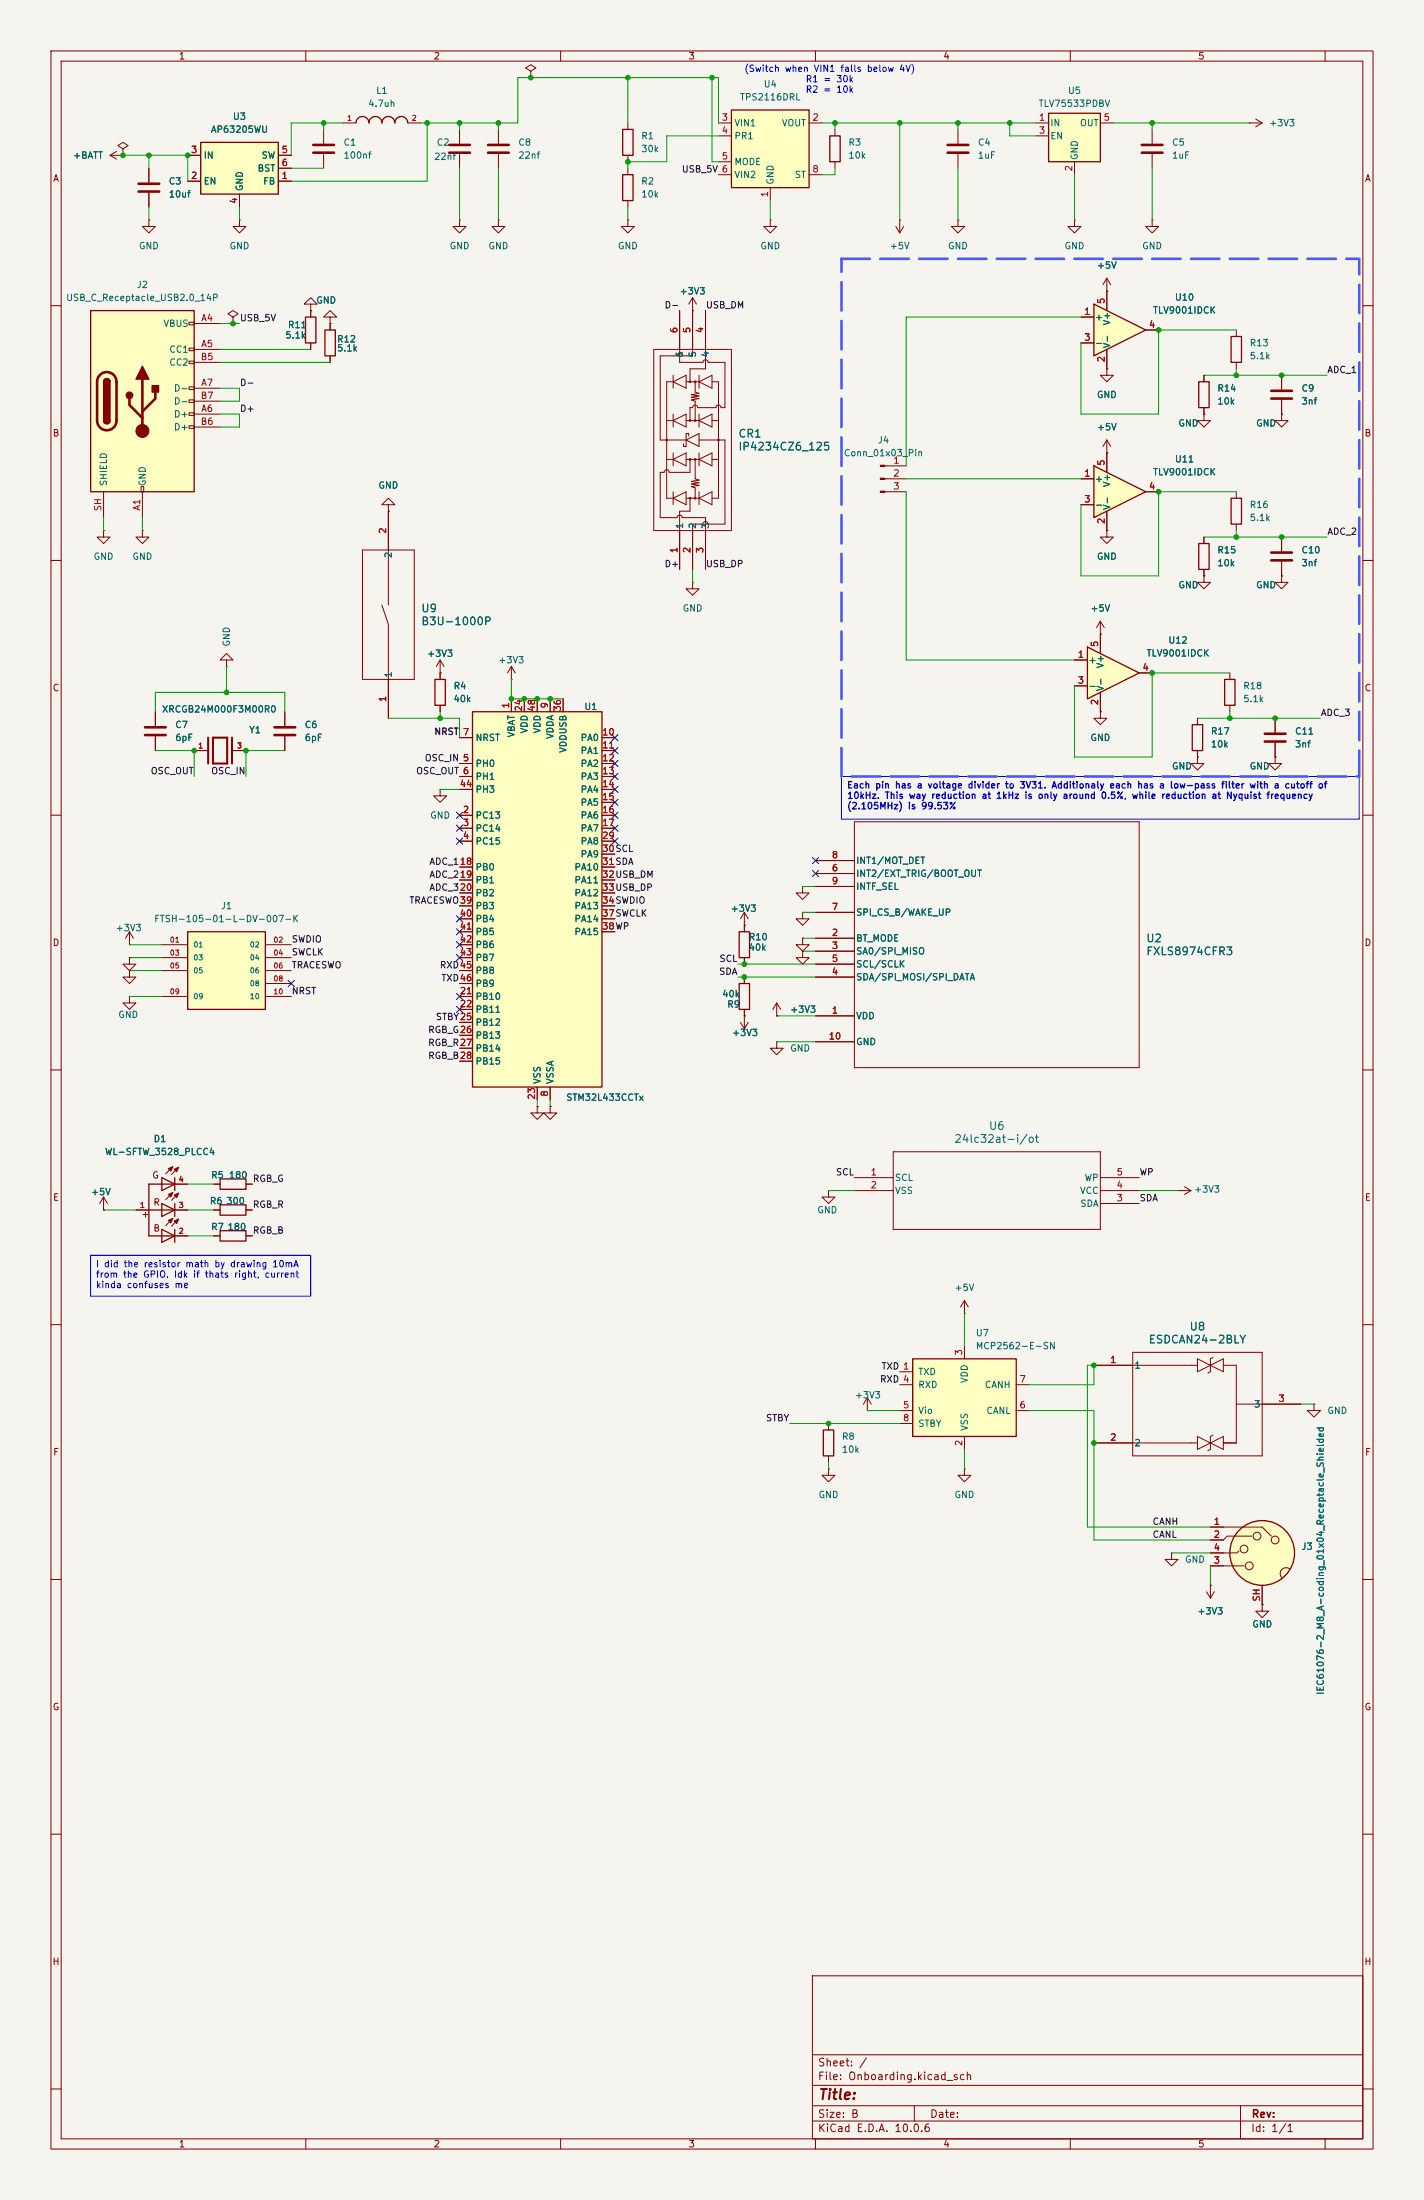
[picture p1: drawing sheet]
<svg xmlns="http://www.w3.org/2000/svg" width="279mm" height="432mm" viewBox="0 0 279 432" stroke-linecap="round" stroke-linejoin="round" font-family="sans-serif">
<path d="M0 0h279.4v431.8h-279.4z" fill="#f5f4ef" stroke="#f5f4ef" stroke-width=".2"/>
<g fill="none" stroke="#840000" stroke-width=".2">
<path d="M10 10h259.4v411.8h-259.4zM12 12h255.4v407.8h-255.4zM60 10v2M104.1 14l1.1-.7-1.1-.6-1 .6 1 .7v1.2M104.1 15.2h.1M110 10v2M160 10v2M210 10v2M260 10v2M188 25.4v2.8M188 30.2v2.8M175.8 44.5l.7 1.2"/>
<path d="M176.5 43.2h.1M176.5 43.2v2.5M177.3 44.5l-.8 1.2M188 43.2v1.3h1.2l-1.2 1.2-1.3-1.2h1.3M188 43.2h.1M10 60h2M267.4 60h2M242.6 96.5v1.3M10 110h2M236.2 113v1.3h1.3l-1.3 1.3-1.3-1.3h1.3M236.2 113h.1M236.2 105.4v1.3"/>
<path d="M236.2 111.8v1.2M242.6 102.9v1.2M267.4 110h2M215.9 139.7v1.3h1.3l-1.3 1.2-1.3-1.2h1.3M215.9 139.7h.1M38.1 147.3h2.5M45.7 147.3h2.6M10 160h2M267.4 160h2M10 210h2M267.4 210h2M10 260h2"/>
<path d="M267.4 260h2M10 310h2M267.4 310h2M10 360h2M267.4 360h2M159.4 387.8h108v32h-108zM10 410h2M60 419.8v2M110 419.8v2M159.4 416.3h108M159.4 413.3h108M159.4 409.3h108"/>
<path d="M159.4 403.3h108M160 419.8v2M179.4 413.3v3M210 419.8v2M243.4 413.3v6.5M260 419.8v2M267.4 410h2"/>
</g>
<path d="M40.8 144.8v5.1M41.8 144.8h2.8v5.1h-2.8zM45.5 144.8v5.1" fill="none" stroke="#840000" stroke-width=".41"/>
<path d="M241.6 97.8h2v5.1h-2zM235.2 106.7h2v5.1h-2z" fill="none" stroke="#840000" stroke-width=".25"/>
<path d="M185.9 28.4h4.1M185.9 30h4.1" fill="none" stroke="#840000" stroke-width=".51"/>
<path d="M36.8 182.9h15.3v15.2h-15.3z" fill="#ffffc2"/>
<path d="M162.8 26.7h2v5.1h-2zM36.8 182.9h15.3v15.2h-15.3zM29.2 237.5h5.1M31.7 231.1l2.6 1.3-2.6 1.3zM31.7 236.2l2.6 1.3-2.6 1.3zM34.3 232.4h-5.1v10.2h5.1M34.3 231.1v2.6M34.3 236.2v2.6M31.7 241.3l2.6 1.3-2.6 1.2zM34.3 241.3v2.5" fill="none" stroke="#840000" stroke-width=".25"/>
<g fill="none" stroke="#840000" stroke-width=".2">
<path d="M90.2 25.4v2.8M90.2 30.2v2.8M97.8 25.4v2.8M97.8 30.2v2.8M163.8 25.4v1.3M163.8 31.8v1.2M90.2 43.2v1.3h1.2l-1.2 1.2-1.3-1.2h1.3M90.2 43.2h.1M97.8 43.2v1.3h1.3l-1.3 1.2-1.3-1.2h1.3M97.8 43.2h.1M151.1 43.2v1.3h1.3l-1.3 1.2-1.2-1.2h1.2M151.1 43.2h.1"/>
<path d="M25.4 185.4h.1M25.4 190.5v1.3h1.3l-1.3 1.2-1.3-1.2h1.3M25.4 190.5h.1M25.4 195.6v1.3h1.3l-1.3 1.2-1.3-1.2h1.3M25.4 195.6h.1M25.4 188v1.2h1.3l-1.3 1.3-1.3-1.3h1.3M25.4 188h.1M25.4 182.9l-.8 1.3M25.4 182.9l.8 1.3M25.4 182.9v2.5M31.7 185.4h5.1M31.7 188h5.1"/>
<path d="M31.7 190.5h5.1M31.7 195.6h5.1M52.1 185.4h5M52.1 188h5M52.1 190.5h5M52.1 193h5M52.1 195.6h5M20.3 237.5h.1M20.3 235l-.7 1.2M20.3 235l.8 1.2M20.3 235v2.5M26.7 237.5h2.5"/>
<path d="M33.9 229l-1.4 1.4M33.9 234.1l-1.4 1.4M33.9 239.1l-1.4 1.4M34.3 237.5h2.5M34.3 232.4h2.5M35.1 229.1l-1.4 1.4M35.1 234.2l-1.4 1.4M35.1 239.3l-1.4 1.4M34.3 242.6h2.5"/>
</g>
<path d="M88.1 28.4h4.1M88.1 30h4.1M95.8 28.4h4M95.8 30h4" fill="none" stroke="#840000" stroke-width=".51"/>
<g fill="#840000" stroke="#840000" stroke-width=".2">
<path d="M33 229.4l.9-.4-.4 .9z"/>
<path d="M33 234.4l.9-.3-.4 .9z"/>
<path d="M33 239.5l.9-.4-.4 .9z"/>
<path d="M34.2 229.5l.9-.4-.4 .9z"/>
<path d="M34.2 234.6l.9-.4-.4 .9z"/>
<path d="M34.2 239.6l.9-.3-.4 .9z"/>
</g>
<path d="M205.7 22.2h10.2v9.6h-10.2z" fill="#ffffc2"/>
<path d="M122.2 25.4h2v5.1h-2zM205.7 22.2h10.2v9.6h-10.2zM43.2 236.5h5.1v2h-5.1zM43.2 231.4h5.1v2h-5.1zM43.2 241.6h5.1v2h-5.1z" fill="none" stroke="#840000" stroke-width=".25"/>
<g fill="none" stroke="#840000" stroke-width=".2">
<path d="M123.2 24.1v1.3M123.2 30.5v1.3M203.2 24.1h2.5M203.2 26.7h2.5M210.8 31.8v2.5M215.9 24.1h2.5M226.1 25.4v2.8M226.1 30.2v2.8M245.1 24.1h.1M245.1 24.1h2.5M246.4 23.4l1.2 .7M247.6 24.1l-1.2 .8"/>
<path d="M210.8 43.2v1.3h1.3l-1.3 1.2-1.3-1.2h1.3M210.8 43.2h.1M226.1 43.2v1.3h1.2l-1.2 1.2-1.3-1.2h1.3M226.1 43.2h.1M41.9 237.5h1.3M41.9 232.4h1.3M48.3 237.5h1.2M48.3 232.4h1.2M41.9 242.6h1.3M48.3 242.6h1.2"/>
</g>
<path d="M224 28.4h4.1M224 30h4.1" fill="none" stroke="#840000" stroke-width=".51"/>
<path d="M143.5 21.6h15.2v15.2h-15.2z" fill="#ffffc2"/>
<path d="M143.5 21.6h15.2v15.2h-15.2z" fill="none" stroke="#840000" stroke-width=".25"/>
<path d="M141 24.1h2.5M141 26.7h2.5M141 31.8h2.5M141 34.3h2.5M151.1 36.8v2.6M158.7 24.1h2.6M158.7 34.3h2.6" fill="none" stroke="#840000" stroke-width=".2"/>
<path d="M92.7 139.7h25.4v73.7h-25.4z" fill="#ffffc2"/>
<g fill="none" stroke="#840000" stroke-width=".25">
<path d="M122.2 34.3h2v5.1h-2zM235.2 74.9h2v5.1h-2zM241.6 66h2v5.1h-2zM85.3 133.4h2.1v5h-2.1zM92.7 139.7h25.4v73.7h-25.4zM233.9 142.2h2.1v5.1h-2.1zM145 182.9h2.1v5.1h-2.1zM145 193h2.1v5.1h-2.1z"/>
<circle cx="135.4" cy="74.9" r=".13"/>
<circle cx="136.4" cy="74.9" r=".13"/>
<circle cx="130.8" cy="86.4" r=".13"/>
<circle cx="135.4" cy="90.2" r=".13"/>
<circle cx="135.4" cy="97.8" r=".13"/>
<circle cx="135.4" cy="82.6" r=".13"/>
<circle cx="136.4" cy="97.8" r=".13"/>
<circle cx="136.4" cy="90.2" r=".13"/>
<circle cx="136.4" cy="82.6" r=".13"/>
<circle cx="141" cy="86.4" r=".13"/>
</g>
<g fill="none" stroke="#840000" stroke-width=".2">
<path d="M123.2 33v1.3M123.2 39.4v1.2M123.2 43.2v1.3h1.3l-1.3 1.2-1.3-1.2h1.3M123.2 43.2h.1M135.9 58.4v11.5h-2l-.2-.4-.4-.2-.3 .2-.2 .4h-3.3v16.5h5.1M135.9 58.4l-.8 1.3M135.9 58.4l.8 1.3M128.3 68.6h15.2v35.5h-15.2zM132.1 73.7v2.5M132.1 74.9l2.5-1.2v2.5zM132.1 74.9h-1.3v22.9h1.3M133.3 61v10.1h4.6l.2-.3 .3-.2 .4 .2 .1 .3h3.3v8.9h-.7l-.2-.3-.3-.2-.4 .2-.1 .3h-3.6l-.2-.4-.5-.1-.3 .5h-.5v2.6"/>
<path d="M134.6 74.9h2.6M135.9 61h.1M136.4 74.9v2.1l.8 .2-1.6 .3 1.6 .2-1.6 .3 1.6 .2-1.6 .3 .8 .2v3.9M137.2 73.7v2.5M137.2 74.9l2.5-1.2v2.5zM138.4 61v11.4h-3v2.5M139.7 74.9h1.3v22.9h-1.3M236.2 73.7v1.2M242.6 64.8v1.2M242.6 71.1v1.3M76.2 99.1h1.3l-1.3-1.3-1.3 1.3h1.3v1.2M130.8 90.2h1.3"/>
<path d="M130.8 82.6h1.3M132.1 81.3v2.5M132.1 88.9v2.5M132.1 96.5v2.6M132.1 82.6l2.5-1.3v2.5zM132.1 90.2l2.5-1.3v2.5zM132.1 97.8l2.5-1.3v2.6zM134.6 86.4l2.6-1.3v2.5zM134.6 97.8h2.6M134.6 90.2h2.6M134.6 82.6h2.6M135.1 85.6v-.5h-.5v2.5h-.5v-.5"/>
<path d="M135.4 90.2v2.5h-4.1l-.1-.3-.4-.2-.4 .2-.1 .3h-.8v8.9h3.3l.2-.4 .3-.1 .4 .1 .2 .4h4.5v10.2M135.4 97.8v2.5h-2.1v11.5M136.4 90.2v3.8l.8 .2-1.6 .3 1.6 .2-1.6 .3 1.6 .3-1.6 .2 .8 .3v2M137.2 86.4h5v16.5h-3.3l-.1-.4-.4-.1-.3 .1-.2 .4h-2v8.9M137.2 81.3v2.5M137.2 88.9v2.5M137.2 96.5v2.6M137.2 82.6l2.5-1.3v2.5zM137.2 90.2l2.5-1.3v2.5zM137.2 97.8l2.5-1.3v2.6zM139.7 90.2h1.3M139.7 82.6h1.3"/>
<path d="M236.2 81.3v1.3h1.3l-1.3 1.2-1.3-1.2h1.3M236.2 81.3h.1M236.2 80v1.3M71.1 108h10.2v25.4h-10.2zM74.9 118.7l1.3 3.9v18.4M76.2 100.3h.1M76.2 100.3v18.4M135.9 114.3v1.3h1.3l-1.3 1.2-1.3-1.2h1.3M135.9 114.3h.1M30.5 139.7v2.8M44.4 129.5h1.3l-1.3-1.2-1.2 1.2h1.2v1.3M44.4 130.8h.1"/>
<path d="M55.9 139.7v2.8M86.4 132.1h.1M86.4 129.5l-.8 1.3M86.4 129.5l.7 1.3M86.4 129.5v3.9M86.4 138.4v1.3M100.3 133.4h.1M100.3 130.8v2.6M100.3 137.2v2.5M100.3 130.8l-.7 1.3M100.3 130.8l.8 1.3M102.9 137.2v2.5"/>
<path d="M105.4 137.2v2.5M107.9 137.2v2.5M110.5 137.2v2.5M30.5 144.5v2.8M55.9 144.5v2.8M86.4 154.9v1.3h1.2l-1.2 1.3-1.3-1.3h1.3M86.4 154.9h.1M90.2 149.9h2.5M90.2 152.4h2.5M90.2 144.8h2.5M90.2 154.9h2.5M118.1 149.9h2.5"/>
<path d="M118.1 152.4h2.5M118.1 144.8h2.5M118.1 147.3h2.5M118.1 154.9h2.5M118.1 157.5h2.5M234.9 141v1.2M234.9 147.3v1.3M250.2 141v2.8M250.2 145.8v2.8M90.2 160h2.5M90.2 162.6h2.5M90.2 165.1h2.5"/>
<path d="M90.2 170.2h2.5M90.2 172.7h2.5M90.2 175.3h2.5M90.2 177.8h2.5M118.1 160h2.5M118.1 162.6h2.5M118.1 165.1h2.5M118.1 170.2h2.5M118.1 172.7h2.5M118.1 175.3h2.5M118.1 167.6h2.5M118.1 177.8h2.5"/>
<path d="M146 179.1l-.7 1.2M146 179.1l.8 1.2M146 179.1v3.8M157.5 179.1v1.2h1.2l-1.2 1.3-1.3-1.3h1.3M157.5 179.1h.1M157.5 174v1.3h1.2l-1.2 1.2-1.3-1.2h1.3M157.5 174h.1M160 171.5h7.6M160 179.1h7.6M160 168.9h7.6M160 174h7.6M167.6 161.3h55.9v48.3h-55.9z"/>
<path d="M90.2 195.6h2.5M90.2 198.1h2.5M90.2 180.3h2.5M90.2 182.9h2.5M90.2 185.4h2.5M90.2 188h2.5M90.2 190.5h2.5M90.2 193h2.5M118.1 180.3h2.5M118.1 182.9h2.5M146 181.6h.1M146 199.4h.1"/>
<path d="M146 188v1.2M146 191.8v1.2M146 198.1v3.8M152.4 199.4h.1M152.4 196.9l-.8 1.2M152.4 196.9l.8 1.2M152.4 196.9v2.5M157.5 184.2v1.2h1.2l-1.2 1.3-1.3-1.3h1.3M157.5 184.2h.1M157.5 186.7v1.3h1.2l-1.2 1.2-1.3-1.2h1.3M157.5 186.7h.1M160 199.4h7.6"/>
<path d="M160 184.2h7.6M160 186.7h7.6M160 191.8h7.6M160 189.2h7.6M90.2 200.7h2.5M90.2 203.2h2.5M90.2 205.7h2.5M90.2 208.3h2.5M105.4 217.2v1.2h1.3l-1.3 1.3-1.3-1.3h1.3M105.4 217.2h.1M105.4 213.4v2.5M107.9 217.2v1.2h1.3l-1.3 1.3-1.2-1.3h1.2"/>
<path d="M107.9 217.2h.1M107.9 213.4v2.5M145.3 200.7l.7 1.2M146.8 200.7l-.8 1.2M152.4 204.5v1.2h1.3l-1.3 1.3-1.3-1.3h1.3M152.4 204.5h.1M160 204.5h7.6M189.2 288.3v1.3h1.3l-1.3 1.2-1.2-1.2h1.2M189.2 288.3h.1"/>
</g>
<path d="M28.4 142.7h4.1M28.4 144.3h4.1M53.8 142.7h4.1M53.8 144.3h4.1M248.2 144h4M248.2 145.5h4" fill="none" stroke="#840000" stroke-width=".51"/>
<path d="M179.1 266.7h20.3v15.2h-20.3z" fill="#ffffc2"/>
<path d="M179.1 266.7h20.3v15.2h-20.3z" fill="none" stroke="#840000" stroke-width=".25"/>
<g fill="none" stroke="#840000" stroke-width=".2">
<path d="M251.5 81.3v1.3h1.2l-1.2 1.2-1.3-1.2h1.3M251.5 81.3h.1M20.3 104.1v1.3h1.3l-1.3 1.3-1.3-1.3h1.3M20.3 104.1h.1M27.9 104.1v1.3h1.3l-1.3 1.3-1.2-1.3h1.2M27.9 104.1h.1M176.5 269.2h2.6M176.5 271.8h2.6M176.5 276.9h2.6M176.5 279.4h2.6M189.2 264.2v2.5M199.4 271.8h2.5"/>
<path d="M199.4 276.9h2.5M189.2 281.9v2.6"/>
</g>
<path d="M17.8 61h20.3v35.5h-20.3z" fill="#ffffc2"/>
<g fill="none" stroke="#840000" stroke-width=".2">
<path d="M61 59.7h1.2l-1.2-1.3-1.3 1.3h1.3v1.3M217.2 57.2h.1M217.2 54.6v2.6M217.2 54.6l-.8 1.3M217.2 54.6l.7 1.3M37.1 63.2h1v.6h-1zM37.1 68.3h1v.5h-1zM37.1 70.9h1v.5h-1zM37.1 75.9h1v.6h-1zM37.1 78.5h1v.5h-1zM38.1 63.5h5.1M38.1 68.6h5.1"/>
<path d="M38.1 76.2h5.1M38.1 71.1h5.1M38.1 78.7h5.1M45.7 62.2l1-.6-1-.6-1 .6 1 .6v1.3M45.7 63.5h.1M61 61h.1M61 61v1.2M61 67.3v1.3M64.8 62.2h1.2l-1.2-1.2-1.3 1.2h1.3v1.3M64.8 63.5h.1M64.8 63.5v1.3M64.8 69.9v1.2"/>
<path d="M217.2 72.4v1.3h1.2l-1.2 1.2-1.3-1.2h1.3M217.2 72.4h.1M251.5 73.7v2.8M251.5 78.5v2.8M20.3 96.5v5.1M27.7 95.5h.5v1h-.5zM27.9 96.5v5.1M37.1 81h1v.5h-1zM37.1 83.6h1v.5h-1zM38.1 81.3h5.1M38.1 83.8h5.1M173.6 91.4h4.2"/>
<path d="M173.6 94h4.2M173.6 96.5h4.2M217.2 88.9h.1M217.2 86.4l-.8 1.2M217.2 86.4l.7 1.2M217.2 86.4v2.5M170.2 276.9h.1M170.2 274.3l-.8 1.3M170.2 274.3l.7 1.3M170.2 274.3v2.6"/>
</g>
<path d="M17.8 61h20.3v35.5h-20.3zM20.3 74.9a.64 .64 0 0 1 .7-.6 .64 .64 0 0 1 .6 .6M59.9 62.2h2.1v5.1h-2.1zM63.8 64.8h2v5.1h-2zM20.3 82.6a.64 .64 0 0 0 .7 .6 .64 .64 0 0 0 .6-.6" fill="none" stroke="#840000" stroke-width=".25"/>
<path d="M19.6 73.6a1.9 1.9 0 0 1 2.1-.4 1.9 1.9 0 0 1 1.2 1.7v7.7a1.91 1.91 0 0 1-1.9 1.8 1.91 1.91 0 0 1-2-1.8l.1-7.8 .1-.7zM25.4 78.2v1.3l2.5 2.5M27.9 74.4v10.2M30.5 77v1.2l-2.6 2.6M249.4 76.7h4.1M249.4 78.2h4.1" fill="none" stroke="#840000" stroke-width=".51"/>
<g fill="#840000" stroke="#840000" stroke-width=".25">
<path d="M20.3 74.9h1.3v7.7h-1.3z"/>
<path d="M20.5 74.5a.64 .64 0 0 1 .7-.2 .64 .64 0 0 1 .4 .6h-1.3z"/>
<path d="M20.3 82.6h1.3a.64 .64 0 0 1-.7 .6 .64 .64 0 0 1-.6-.6z"/>
<path d="M27.9 71.9l1.3 2.5h-2.5z"/>
<path d="M29.8 75.7h1.3v1.3h-1.3z"/>
<circle cx="25.4" cy="77.6" r=".63"/>
</g>
<g fill="#840000" stroke="#840000" stroke-width=".2">
<path d="M172.7 91.3h.9v.3h-.9z"/>
<path d="M172.7 93.9h.9v.2h-.9z"/>
<path d="M172.7 96.4h.9v.2h-.9z"/>
<circle cx="27.9" cy="84.6" r="1.27"/>
</g>
<path d="M214.6 91.4l10.2 5.1-10.2 5.1z" fill="#ffffc2"/>
<g fill="none" stroke="#840000" stroke-width=".25">
<path d="M214.6 91.4l10.2 5.1-10.2 5.1zM161.5 280.7h2.1v5.1h-2.1z"/>
<circle cx="247.6" cy="304.8" r="6.3"/>
</g>
<g fill="none" stroke="#840000" stroke-width=".2">
<path d="M63.5 25.4v2.8M63.5 30.2v2.8M212.1 94h2.5M212.1 99.1h2.5M217.2 88.9v3.8M224.8 96.5h2.5M217.2 100.3v3.8M162.6 233.7v1.3h1.2l-1.2 1.2-1.3-1.2h1.3M162.6 233.7h.1M167.6 231.1h7.7M167.6 233.7h7.7M175.3 226.1h40.6v15.2h-40.6z"/>
<path d="M215.9 231.1h7.6M215.9 233.7h7.6M215.9 236.2h7.6M231.1 233.7h.1M231.1 233.7h2.6M232.4 232.9l1.3 .8M233.7 233.7l-1.3 .7M189.2 257.8h.1M189.2 255.3l-.7 1.2M189.2 255.3l.8 1.2M189.2 255.3v2.5M162.6 279.4v1.3"/>
<path d="M257.8 275.6v1.3h1.3l-1.3 1.2-1.3-1.2h1.3M257.8 275.6h.1M162.6 288.3v1.3h1.2l-1.2 1.2-1.3-1.2h1.3M162.6 288.3h.1M162.6 285.8v1.2M237.5 299.7h10.1l1.8 1.8M229.9 304.8v1.3h1.2l-1.2 1.2-1.3-1.2h1.3M229.9 304.8h.1M236.7 312.4l.8 1.3M237.5 311.2h.1M237.5 307.3h6.6M237.5 311.2v2.5"/>
<path d="M238.3 312.4l-.8 1.3M243.1 304.4l-.4 .4h-5.2M245.6 301.5h-4.8l-.8 .8h-2.5M247.6 315v1.2h1.3l-1.3 1.3-1.2-1.3h1.2M247.6 315h.1M247.6 311.2v3.8M253.1 308a1.17 1.17 0 0 0-1.6 .1 1.17 1.17 0 0 0 .1 1.7"/>
<circle cx="244.1" cy="304" r=".76"/>
<circle cx="245.1" cy="307.3" r=".76"/>
<circle cx="246.6" cy="301.5" r=".76"/>
<circle cx="250.2" cy="302.3" r=".76"/>
</g>
<circle cx="247.6" cy="304.8" r="6.3" fill="#ffffc2" stroke="#ffffc2" stroke-width=".2"/>
<path d="M61.5 28.4h4M61.5 30h4" fill="none" stroke="#840000" stroke-width=".51"/>
<path d="M214.6 59.7l10.2 5.1-10.2 5.1z" fill="#ffffc2"/>
<path d="M214.6 59.7l10.2 5.1-10.2 5.1z" fill="none" stroke="#840000" stroke-width=".25"/>
<g fill="none" stroke="#840000" stroke-width=".2">
<path d="M21.6 30.5l1.3 .7M21.6 30.5h2.5M22.9 29.7l-1.3 .8M24.1 30.5h.1M24.1 29.2l1-.6-1-.7-1 .7 1 .6v1.3M217.2 57.2v3.8M212.1 62.2h2.5M212.1 67.3h2.5M217.2 68.6v3.8M224.8 64.8h2.5M251.5 105.4v2.8M251.5 110.2v2.8"/>
<path d="M214.6 268h20.3M222.2 265.4h25.4v20.4h-25.4zM234.9 266.7v2.5l5.1-2.5v2.5zM238 266.4l-.5 .3v2.5l-.5 .3M240 268h2.6v15.2h-2.6M242.6 275.6h12.7M214.6 283.2h20.3M234.9 281.9v2.6l5.1-2.6v2.6zM238 281.7l-.5 .2v2.6l-.5 .2"/>
</g>
<path d="M249.4 108.5h4.1M249.4 110h4.1" fill="none" stroke="#840000" stroke-width=".51"/>
<path d="M39.4 27.9h15.2v10.2h-15.2z" fill="#ffffc2"/>
<path d="M39.4 27.9h15.2v10.2h-15.2z" fill="none" stroke="#840000" stroke-width=".25"/>
<path d="M29.2 33v2.8M29.2 37.8v2.8M36.8 35.6h2.6M36.8 30.5h2.6M47 38.1v2.5M54.6 35.6h2.5M54.6 30.5h2.5M54.6 33h2.5M29.2 43.2v1.3h1.3l-1.3 1.2-1.3-1.2h1.3M29.2 43.2h.1" fill="none" stroke="#840000" stroke-width=".2"/>
<path d="M27.2 36.1h4M27.2 37.6h4" fill="none" stroke="#840000" stroke-width=".51"/>
<path d="M213.4 127l10.1 5.1-10.1 5.1z" fill="#ffffc2"/>
<path d="M69.8 24.1a1.27 1.27 0 0 1 1.3-1.2 1.27 1.27 0 0 1 1.3 1.2 1.27 1.27 0 0 1 1.3-1.2 1.27 1.27 0 0 1 1.2 1.2 1.27 1.27 0 0 1 1.3-1.2 1.27 1.27 0 0 1 1.3 1.2 1.27 1.27 0 0 1 1.2-1.2 1.27 1.27 0 0 1 1.3 1.2M213.4 127l10.1 5.1-10.1 5.1zM240.3 133.4h2v5h-2z" fill="none" stroke="#840000" stroke-width=".25"/>
<g fill="none" stroke="#840000" stroke-width=".2">
<path d="M24.1 30.5h.1M29.2 33v2.8M29.2 37.8v2.8M36.8 35.6h2.6M36.8 30.5h2.6M47 38.1v2.5M54.6 35.6h2.5M54.6 30.5h2.5M54.6 33h2.5M67.3 24.1h2.5M80 24.1h2.5M47 43.2v1.3h1.3l-1.3 1.2-1.3-1.2h1.3"/>
<path d="M47 43.2h.1M217.2 57.2h.1M217.2 57.2v3.8M61 61h.1M61 61v1.2M61 67.3v1.3M64.8 63.5h.1M64.8 63.5v1.3M64.8 69.9v1.2M133.3 61v7.6M135.9 61h.1M135.9 61v7.6"/>
<path d="M138.4 61v7.6M212.1 62.2h2.5M212.1 67.3h2.5M217.2 72.4h.1M217.2 68.6v3.8M224.8 64.8h2.5M236.2 73.7v1.2M251.5 73.7v2.8M251.5 78.5v2.8M212.1 94h2.5M212.1 99.1h2.5M217.2 88.9h.1"/>
<path d="M217.2 88.9v3.8M224.8 96.5h2.5M236.2 81.3h.1M236.2 80v1.3M251.5 81.3h.1M76.2 100.3h.1M76.2 100.3v7.7M133.3 104.1v7.7M135.9 104.1v7.7M138.4 104.1v7.7M217.2 104.1v1.3h1.2l-1.2 1.3-1.3-1.3h1.3M217.2 104.1h.1"/>
<path d="M217.2 100.3v3.8M236.2 113h.1M236.2 105.4v1.3M236.2 111.8v1.2M251.5 113v1.3h1.2l-1.2 1.3-1.3-1.3h1.3M251.5 113h.1M251.5 105.4v2.8M251.5 110.2v2.8M30.5 139.7v2.8M55.9 139.7v2.8M76.2 133.4v7.6M86.4 132.1h.1"/>
<path d="M86.4 132.1v1.3M86.4 138.4v1.3M100.3 137.2v2.5M102.9 137.2v2.5M105.4 137.2v2.5M107.9 137.2v2.5M110.5 137.2v2.5M210.8 129.5h2.6M210.8 134.6h2.6M215.9 124.5h.1M215.9 139.7h.1M215.9 121.9v6.4"/>
<path d="M215.9 135.9v3.8M215.9 121.9l-.8 1.3M215.9 121.9l.8 1.3M223.5 132.1h2.6M241.3 132.1v1.3M241.3 138.4v1.3M30.5 144.5v2.8M38.1 147.3h2.5M45.7 147.3h2.6M55.9 144.5v2.8M90.2 149.9h2.5M90.2 152.4h2.5"/>
<path d="M90.2 144.8h2.5M90.2 154.9h2.5M118.1 147.3h2.5M118.1 149.9h2.5M118.1 152.4h2.5M118.1 144.8h2.5M118.1 154.9h2.5M118.1 157.5h2.5M234.9 148.6v1.3h1.3l-1.3 1.2-1.2-1.2h1.2M234.9 148.6h.1M234.9 141v1.2M234.9 147.3v1.3"/>
<path d="M250.2 148.6v1.3h1.3l-1.3 1.2-1.3-1.2h1.3M250.2 148.6h.1M250.2 141v2.8M250.2 145.8v2.8M90.2 160h2.5M90.2 162.6h2.5M90.2 165.1h2.5M90.2 170.2h2.5M90.2 172.7h2.5M90.2 175.3h2.5M90.2 177.8h2.5M118.1 160h2.5"/>
<path d="M118.1 162.6h2.5M118.1 165.1h2.5M118.1 170.2h2.5M118.1 172.7h2.5M118.1 175.3h2.5M118.1 167.6h2.5M118.1 177.8h2.5M160 171.5h7.6M160 179.1h7.6M160 168.9h7.6M160 174h7.6M25.4 190.5h.1"/>
<path d="M25.4 188h.1M90.2 195.6h2.5M90.2 198.1h2.5M90.2 180.3h2.5M90.2 182.9h2.5M90.2 185.4h2.5M90.2 188h2.5M90.2 190.5h2.5M90.2 193h2.5M118.1 180.3h2.5M118.1 182.9h2.5M146 181.6h.1"/>
<path d="M146 199.4h.1M146 181.6v1.3M146 188v1.2M146 191.8v1.2M146 198.1v1.3M152.4 199.4h.1M157.5 184.2h.1M157.5 186.7h.1M160 199.4h7.6M160 184.2h7.6M160 186.7h7.6M160 191.8h7.6"/>
<path d="M160 189.2h7.6M90.2 200.7h2.5M90.2 203.2h2.5M90.2 205.7h2.5M90.2 208.3h2.5M105.4 217.2h.1M105.4 213.4v2.5M107.9 217.2h.1M107.9 213.4v2.5M160 204.5h7.6M20.3 237.5h.1M26.7 237.5h2.5"/>
<path d="M34.3 237.5h2.5M34.3 232.4h2.5M41.9 237.5h1.3M41.9 232.4h1.3M48.3 237.5h1.2M48.3 232.4h1.2M34.3 242.6h2.5M41.9 242.6h1.3M48.3 242.6h1.2M214.6 268h7.6M247.6 275.6h7.7M214.6 283.2h7.6"/>
<path d="M237.5 299.7h2.5M237.5 311.2h.1M237.5 302.3h2.5M237.5 307.3h2.5M237.5 304.8h2.5M247.6 315h.1M247.6 311.2v3.8"/>
</g>
<g fill="none" stroke="#009600" stroke-width=".2">
<path d="M123.2 15.2v8.9M139.7 15.2v16.6h1.3M24.1 30.5h12.7v5.1M29.2 30.5v2.5M57.1 33h6.4M63.5 24.1v1.3M67.3 24.1h-10.2v6.4M82.5 24.1h19.1v-8.9h39.4v8.9M83.8 24.1v11.5h-26.7M90.2 24.1v1.3M90.2 33v10.2M97.8 24.1v1.3"/>
<path d="M97.8 33v10.2M141 26.7h-10.2v5.1h-7.6v1.2M151.1 39.4v3.8M161.3 24.1h41.9M163.8 24.1v1.3M163.8 33v1.3h-2.5M176.5 24.1v19.1M188 24.1v1.3M188 33v10.2M198.1 24.1v2.6h5.1M210.8 34.3v8.9M218.4 24.1h26.7"/>
<path d="M226.1 24.1v1.3M226.1 33v10.2M29.2 40.6v2.6M47 40.6v2.6M123.2 40.6v2.6M43.2 76.2h3.8v2.5h-3.8M43.2 71.1h21.6M43.2 63.5h3.8M43.2 68.6h17.8M212.1 62.2h-34.3v29.2M236.2 73.7h24.1M242.6 64.8h-15.3v16.5h-15.2v-14"/>
<path d="M242.6 72.4v1.3M43.2 81.3h3.8v2.5h-3.8M177.8 96.5v33h33M177.8 94h34.3M242.6 96.5h-15.3v16.5h-15.2v-13.9M20.3 101.6v2.5M27.9 101.6v2.5M135.9 111.8v2.5M236.2 105.4h24.1M242.6 104.1v1.3M30.5 139.7v-3.8h25.4v3.8M44.4 130.8v5.1"/>
<path d="M86.4 139.7v1.3M100.3 133.4v3.8h10.2M241.3 132.1h-15.2v16.5h-15.3v-14M241.3 139.7v1.3M30.5 147.3h7.6v5.1M55.9 147.3h-7.6v5.1M76.2 141h14v3.8M86.4 154.9h3.8M234.9 141h24.2M157.5 174h2.5M157.5 179.1h2.5M25.4 195.6h6.3"/>
<path d="M25.4 188h6.3M25.4 190.5h6.3M25.4 185.4h6.3M144.8 191.8h15.2M144.8 189.2h15.2M152.4 199.4h7.6M157.5 184.2h2.5M157.5 186.7h2.5M105.4 215.9v1.3M107.9 215.9v1.3M152.4 204.5h7.6M20.3 237.5h6.4"/>
<path d="M36.8 232.4h5.1M36.8 237.5h5.1M162.6 233.7h5M223.5 233.7h7.6M36.8 242.6h5.1M189.2 257.8v6.4M154.9 279.4h21.6M170.2 276.9h6.3M201.9 276.9h12.7v25.4h22.9M201.9 271.8h12.7v-3.8h-1.2v31.7h24.1M255.3 275.6h2.5M162.6 287v1.3"/>
<path d="M189.2 284.5v3.8M229.9 304.8h7.6M237.5 307.3v3.9"/>
</g>
<g fill="none" stroke="#000084" stroke-width=".2">
<path d="M89.6 159.4l1.2 1.2M90.8 159.4l-1.2 1.2M120 144.2l1.3 1.2M120 151.8l1.3 1.2M120 146.7l1.3 1.2M120 154.3l1.3 1.2M120 149.3l1.3 1.2M120 156.9l1.3 1.2M120 159.4l1.3 1.2M121.3 144.2l-1.3 1.2M121.3 151.8l-1.3 1.2M121.3 146.7l-1.3 1.2"/>
<path d="M121.3 156.9l-1.3 1.2M121.3 154.3l-1.3 1.2M121.3 149.3l-1.3 1.2M121.3 159.4l-1.3 1.2M89.6 162l1.2 1.2M89.6 179.7l1.2 1.2M89.6 164.5l1.2 1.2M90.8 179.7l-1.2 1.2M90.8 162l-1.2 1.2M90.8 164.5l-1.2 1.2M120 162l1.3 1.2M120 164.5l1.3 1.2"/>
<path d="M121.3 162l-1.3 1.2M121.3 164.5l-1.3 1.2M159.4 168.3l1.2 1.2M159.4 170.8l1.2 1.3M160.6 168.3l-1.2 1.2M160.6 170.8l-1.2 1.3M56.5 192.4l1.3 1.2M57.8 192.4l-1.3 1.2M89.6 195l1.2 1.2M89.6 197.5l1.2 1.2M89.6 187.4l1.2 1.2M89.6 184.8l1.2 1.2"/>
<path d="M89.6 182.3l1.2 1.2M90.8 195l-1.2 1.2M90.8 182.3l-1.2 1.2M90.8 197.5l-1.2 1.2M90.8 187.4l-1.2 1.2M90.8 184.8l-1.2 1.2"/>
</g>
<path d="M165.1 152.4h101.6v8.4h-101.6zM17.8 246.4h43.2v8h-43.2z" fill="none" stroke="#0000c2" stroke-width=".2"/>
<path d="M165.1 50.8h101.6v101.6h-101.6z" fill="none" stroke="#495aff" stroke-width=".51" stroke-dasharray="5.6 2"/>
<g fill="#009600" stroke="#009600" stroke-width=".2">
<circle cx="188" cy="24.1" r=".46"/>
<circle cx="176.5" cy="24.1" r=".46"/>
<circle cx="163.8" cy="24.1" r=".46"/>
<circle cx="198.1" cy="24.1" r=".46"/>
<circle cx="226.1" cy="24.1" r=".46"/>
<circle cx="44.4" cy="135.9" r=".46"/>
<circle cx="38.1" cy="147.3" r=".46"/>
<circle cx="48.3" cy="147.3" r=".46"/>
<circle cx="86.4" cy="141" r=".46"/>
<circle cx="102.9" cy="137.2" r=".46"/>
<circle cx="105.4" cy="137.2" r=".46"/>
<circle cx="100.3" cy="137.2" r=".46"/>
<circle cx="45.7" cy="63.5" r=".46"/>
<circle cx="24.1" cy="30.5" r=".46"/>
<circle cx="36.8" cy="30.5" r=".46"/>
<circle cx="29.2" cy="30.5" r=".46"/>
<circle cx="63.5" cy="24.1" r=".46"/>
<circle cx="90.2" cy="24.1" r=".46"/>
<circle cx="97.8" cy="24.1" r=".46"/>
<circle cx="83.8" cy="24.1" r=".46"/>
<circle cx="123.2" cy="15.2" r=".46"/>
<circle cx="104.1" cy="15.2" r=".46"/>
<circle cx="123.2" cy="31.8" r=".46"/>
<circle cx="139.7" cy="15.2" r=".46"/>
<circle cx="242.6" cy="105.4" r=".46"/>
<circle cx="251.5" cy="105.4" r=".46"/>
<circle cx="251.5" cy="73.7" r=".46"/>
<circle cx="242.6" cy="73.7" r=".46"/>
<circle cx="227.3" cy="64.8" r=".46"/>
<circle cx="227.3" cy="96.5" r=".46"/>
<circle cx="241.3" cy="141" r=".46"/>
<circle cx="250.2" cy="141" r=".46"/>
<circle cx="226.1" cy="132.1" r=".46"/>
<circle cx="107.9" cy="137.2" r=".46"/>
<circle cx="146" cy="189.2" r=".46"/>
<circle cx="146" cy="191.8" r=".46"/>
<circle cx="214.6" cy="283.2" r=".46"/>
<circle cx="162.6" cy="279.4" r=".46"/>
<circle cx="214.6" cy="268" r=".46"/>
</g>
<text font-size="2" fill="#840000" x="160.4" y="412.6">Title:</text>
<g font-size="1.5" fill="#006464">
<text x="144.8" y="86.2">CR1</text>
<text x="144.8" y="88.8">IP4234CZ6_125</text>
<text x="82.5" y="120.5">U9</text>
<text x="82.5" y="123.1">B3U-1000P</text>
<text x="224.8" y="185.3">U2</text>
<text x="224.8" y="187.8">FXLS8974CFR3</text>
<text x="187.1" y="224.7">24lc32at-i/ot</text>
<text x="193.9" y="222.1">U6</text>
<text x="233.3" y="261.5">U8</text>
<text x="225.3" y="264">ESDCAN24-2BLY</text>
</g>
<g font-size="1.5" fill="#840000">
<text x="160.4" y="405.9">Sheet: /</text>
<text x="160.4" y="408.6">File: Onboarding.kicad_sch</text>
<text x="160.4" y="418.8">KiCad E.D.A. 10.0.6</text>
<text x="160.4" y="416">Size: B</text>
<text x="182.4" y="416">Date:</text>
<text x="245.4" y="418.8">Id: 1/1</text>
<text x="245.4" y="416">Rev:</text>
</g>
<g font-size="1.3" fill="#840000">
<text x="35" y="12">1</text>
<text x="85" y="12">2</text>
<text x="135" y="12">3</text>
<text x="185" y="12">4</text>
<text x="235" y="12">5</text>
<text x="10.3" y="36">A</text>
<text x="267.7" y="36">A</text>
<text x="10.2" y="86">B</text>
<text x="267.6" y="86">B</text>
<text x="10.2" y="136">C</text>
<text x="267.6" y="136">C</text>
<text x="10.2" y="186">D</text>
<text x="267.6" y="186">D</text>
<text x="29.8" y="231.6">G</text>
<text x="10.3" y="236">E</text>
<text x="27.6" y="239.3">+</text>
<text x="30" y="236.9">R</text>
<text x="267.7" y="236">E</text>
<text x="30" y="242">B</text>
<text x="10.3" y="286">F</text>
<text x="267.7" y="286">F</text>
<text x="10.2" y="336">G</text>
<text x="267.6" y="336">G</text>
<text x="10.2" y="386">H</text>
<text x="267.6" y="386">H</text>
<text x="35" y="421.8">1</text>
<text x="85" y="421.8">2</text>
<text x="135" y="421.8">3</text>
<text x="185" y="421.8">4</text>
<text x="235" y="421.8">5</text>
</g>
<g font-size="1.3" fill="#0000c2">
<text x="145.9" y="14.4">(Switch when VIN1 falls below 4V)</text>
<text x="158" y="16.5">R1 = 30k</text>
<text x="158" y="18.5">R2 = 10k</text>
<text x="166.1" y="155.1">Each pin has a voltage divider to 3V31. Additionaly each has a low-pass filter with a cutoff of</text>
<text x="166.1" y="157.1">10kHz. This way reduction at 1kHz is only around 0.5%, while reduction at Nyquist frequency</text>
<text x="166.1" y="159.1">(2.105MHz) is 99.53%</text>
<text x="18.7" y="249">I did the resistor math by drawing 10mA</text>
<text x="18.7" y="251.1">from the GPIO. Idk if thats right, current</text>
<text x="18.7" y="253.1">kinda confuses me</text>
</g>
<g font-size="1.3" fill="#006464">
<text x="149.7" y="17.5">U4</text>
<text x="45.6" y="23.8">U3</text>
<text x="72.1" y="21.3">4.7uh</text>
<text x="73.7" y="18.7">L1</text>
<text x="145.1" y="20">TPS2116DRL</text>
<text x="203.7" y="21.3">TLV75533PDBV</text>
<text x="209.4" y="18.7">U5</text>
<text x="41.3" y="26.4">AP63205WU</text>
<text x="67.3" y="28.9">C1</text>
<text x="85.6" y="28.9">C2</text>
<text x="101.6" y="28.9">C8</text>
<text x="125.7" y="27.6">R1</text>
<text x="144" y="25.1">VIN1</text>
<text x="144" y="27.6">PR1</text>
<text x="153.3" y="25.1">VOUT</text>
<text x="166.4" y="28.9">R3</text>
<text x="191.8" y="28.9">C4</text>
<text x="206" y="25.1">IN</text>
<text x="206" y="27.6">EN</text>
<text x="211.8" y="25.1">OUT</text>
<text x="229.9" y="28.9">C5</text>
<text x="248.9" y="25.1">+3V3</text>
<text x="14.2" y="31.4">+BATT</text>
<text x="39.9" y="31.4">IN</text>
<text x="50.4" y="34">BST</text>
<text x="51.2" y="31.4">SW</text>
<text x="67.3" y="31.4">100nf</text>
<text x="85.1" y="31.7">22nf</text>
<text x="101.6" y="31.4">22nf</text>
<text x="125.7" y="30.2">30k</text>
<text x="144" y="32.7">MODE</text>
<text x="144" y="35.3">VIN2</text>
<text x="155.8" y="35.3">ST</text>
<text x="166.4" y="31.4">10k</text>
<text x="191.8" y="31.4">1uF</text>
<text x="211.8" y="31.5" transform="rotate(-90 211.8 31.5)">GND</text>
<text x="229.9" y="31.4">1uF</text>
<text x="33" y="36.5">C3</text>
<text x="33" y="39.1">10uf</text>
<text x="39.9" y="36.5">EN</text>
<text x="48" y="37.6" transform="rotate(-90 48 37.6)">GND</text>
<text x="51.5" y="36.5">FB</text>
<text x="125.7" y="36.5">R2</text>
<text x="125.7" y="39.1">10k</text>
<text x="152.1" y="36.3" transform="rotate(-90 152.1 36.3)">GND</text>
<text x="27.1" y="49.2">GND</text>
<text x="44.9" y="49.2">GND</text>
<text x="88.1" y="49.2">GND</text>
<text x="95.7" y="49.2">GND</text>
<text x="121.1" y="49.2">GND</text>
<text x="149.1" y="49.2">GND</text>
<text x="174.5" y="49.2">+5V</text>
<text x="185.9" y="49.2">GND</text>
<text x="208.8" y="49.2">GND</text>
<text x="215.1" y="53">+5V</text>
<text x="224" y="49.2">GND</text>
<text x="12.9" y="59.4">USB_C_Receptacle_USB2.0_14P</text>
<text x="26.7" y="56.8">J2</text>
<text x="61.9" y="59.9">GND</text>
<text x="133.2" y="58.1">+3V3</text>
<text x="230.4" y="59.3">U10</text>
<text x="32" y="64.5">VBUS</text>
<text x="56.4" y="64.7">R11</text>
<text x="214.7" y="63.2">+</text>
<text x="218.1" y="64" transform="rotate(-90 218.1 64)">V+</text>
<text x="226.1" y="61.9">TLV9001IDCK</text>
<text x="33.1" y="69.5">CC1</text>
<text x="55.9" y="66.7">5.1k</text>
<text x="66" y="67.5">R12</text>
<text x="66" y="69.3">5.1k</text>
<text x="134.3" y="70.3" transform="rotate(-90 134.3 70.3)">6</text>
<text x="136.9" y="70.3" transform="rotate(-90 136.9 70.3)">5</text>
<text x="139.4" y="70.3" transform="rotate(-90 139.4 70.3)">4</text>
<text x="214.7" y="68.3">-</text>
<text x="218.1" y="68.5" transform="rotate(-90 218.1 68.5)">V-</text>
<text x="245.1" y="68.3">R13</text>
<text x="245.1" y="70.8">5.1k</text>
<text x="33.1" y="72.1">CC2</text>
<text x="34" y="77.2">D-</text>
<text x="238.7" y="77.2">R14</text>
<text x="255.3" y="77.2">C9</text>
<text x="34" y="82.2">D+</text>
<text x="34" y="79.7">D-</text>
<text x="215.1" y="78.4">GND</text>
<text x="238.7" y="79.7">10k</text>
<text x="255.3" y="79.7">3nf</text>
<text x="34" y="84.8">D+</text>
<text x="165.5" y="89.9">Conn_01x03_Pin</text>
<text x="172.1" y="87.3">J4</text>
<text x="215.1" y="84.8">+5V</text>
<text x="231.1" y="84">GND</text>
<text x="246.3" y="84">GND</text>
<text x="21.3" y="95.5" transform="rotate(-90 21.3 95.5)">SHIELD</text>
<text x="28.9" y="95.5" transform="rotate(-90 28.9 95.5)">GND</text>
<text x="214.7" y="94.9">+</text>
<text x="218.1" y="95.7" transform="rotate(-90 218.1 95.7)">V+</text>
<text x="226.1" y="93.6">TLV9001IDCK</text>
<text x="230.4" y="91.1">U11</text>
<text x="74.1" y="96.2">GND</text>
<text x="214.7" y="100">-</text>
<text x="218.1" y="100.2" transform="rotate(-90 218.1 100.2)">V-</text>
<text x="245.1" y="100">R16</text>
<text x="134.3" y="103.9" transform="rotate(-90 134.3 103.9)">1</text>
<text x="136.9" y="103.9" transform="rotate(-90 136.9 103.9)">2</text>
<text x="139.4" y="103.9" transform="rotate(-90 139.4 103.9)">3</text>
<text x="245.1" y="102.6">5.1k</text>
<text x="18.3" y="110.2">GND</text>
<text x="25.9" y="110.2">GND</text>
<text x="77.2" y="109.6" transform="rotate(-90 77.2 109.6)">2</text>
<text x="215.1" y="110.2">GND</text>
<text x="238.7" y="108.9">R15</text>
<text x="238.7" y="111.5">10k</text>
<text x="255.3" y="108.9">C10</text>
<text x="255.3" y="111.5">3nf</text>
<text x="231.1" y="115.8">GND</text>
<text x="246.3" y="115.8">GND</text>
<text x="133.8" y="120.3">GND</text>
<text x="213.8" y="120.3">+5V</text>
<text x="45.4" y="127" transform="rotate(-90 45.4 127)">GND</text>
<text x="83.7" y="129.2">+3V3</text>
<text x="97.7" y="130.5">+3V3</text>
<text x="213.5" y="130.5">+</text>
<text x="216.9" y="131.3" transform="rotate(-90 216.9 131.3)">V+</text>
<text x="224.8" y="129.2">TLV9001IDCK</text>
<text x="229.1" y="126.6">U12</text>
<text x="77.2" y="133.1" transform="rotate(-90 77.2 133.1)">1</text>
<text x="88.9" y="135.6">R4</text>
<text x="213.5" y="135.6">-</text>
<text x="216.9" y="135.8" transform="rotate(-90 216.9 135.8)">V-</text>
<text x="243.8" y="135.6">R18</text>
<text x="31.7" y="140.2">XRCGB24M000F3M00R0</text>
<text x="34.3" y="143.2">C7</text>
<text x="59.7" y="143.2">C6</text>
<text x="88.9" y="138.1">40k</text>
<text x="114.5" y="139.6">U1</text>
<text x="243.8" y="138.1">5.1k</text>
<text x="34.3" y="145.7">6pF</text>
<text x="48.8" y="144.2">Y1</text>
<text x="59.7" y="145.7">6pF</text>
<text x="93.2" y="145.7">NRST</text>
<text x="101.3" y="144.9" transform="rotate(-90 101.3 144.9)">VBAT</text>
<text x="103.8" y="144.1" transform="rotate(-90 103.8 144.1)">VDD</text>
<text x="106.4" y="144.1" transform="rotate(-90 106.4 144.1)">VDD</text>
<text x="108.9" y="145.2" transform="rotate(-90 108.9 145.2)">VDDA</text>
<text x="111.5" y="147.9" transform="rotate(-90 111.5 147.9)">VDDUSB</text>
<text x="113.8" y="145.7">PA0</text>
<text x="113.8" y="148.3">PA1</text>
<text x="213.8" y="145.7">GND</text>
<text x="237.5" y="144.5">R17</text>
<text x="237.5" y="147">10k</text>
<text x="254" y="144.5">C11</text>
<text x="254" y="147">3nf</text>
<text x="93.2" y="150.8">PH0</text>
<text x="93.2" y="153.4">PH1</text>
<text x="93.2" y="155.9">PH3</text>
<text x="113.8" y="150.8">PA2</text>
<text x="113.8" y="153.4">PA3</text>
<text x="113.8" y="155.9">PA4</text>
<text x="229.8" y="151.3">GND</text>
<text x="245.1" y="151.3">GND</text>
<text x="84.3" y="161">GND</text>
<text x="93.2" y="161">PC13</text>
<text x="113.8" y="158.4">PA5</text>
<text x="113.8" y="161">PA6</text>
<text x="93.2" y="163.5">PC14</text>
<text x="93.2" y="166.1">PC15</text>
<text x="113.8" y="163.5">PA7</text>
<text x="113.8" y="166.1">PA8</text>
<text x="93.2" y="171.1">PB0</text>
<text x="93.2" y="173.7">PB1</text>
<text x="112.6" y="171.1">PA10</text>
<text x="112.6" y="173.7">PA11</text>
<text x="113.8" y="168.6">PA9</text>
<text x="167.9" y="172.4">INT2/EXT_TRIG/BOOT_OUT</text>
<text x="167.9" y="169.9">INT1/MOT_DET</text>
<text x="43.2" y="178.8">J1</text>
<text x="93.2" y="176.2">PB2</text>
<text x="93.2" y="178.8">PB3</text>
<text x="112.6" y="176.2">PA12</text>
<text x="112.6" y="178.8">PA13</text>
<text x="143.2" y="179.3">+3V3</text>
<text x="167.9" y="175">INTF_SEL</text>
<text x="22.6" y="183.1">+3V3</text>
<text x="30.1" y="181.3">FTSH-105-01-L-DV-007-K</text>
<text x="93.2" y="181.3">PB4</text>
<text x="93.2" y="183.8">PB5</text>
<text x="112.6" y="181.3">PA14</text>
<text x="112.6" y="183.8">PA15</text>
<text x="146.8" y="184.9">R10</text>
<text x="167.9" y="185.1">BT_MODE</text>
<text x="167.9" y="180">SPI_CS_B/WAKE_UP</text>
<text x="93.2" y="186.4">PB6</text>
<text x="93.2" y="188.9">PB7</text>
<text x="93.2" y="191.5">PB8</text>
<text x="146.8" y="186.9">40k</text>
<text x="167.9" y="187.7">SA0/SPI_MISO</text>
<text x="167.9" y="190.2">SCL/SCLK</text>
<text x="93.2" y="196.5">PB10</text>
<text x="93.2" y="194">PB9</text>
<text x="141.6" y="196">40k</text>
<text x="167.9" y="192.7">SDA/SPI_MOSI/SPI_DATA</text>
<text x="23.1" y="200.1">GND</text>
<text x="93.2" y="199.1">PB11</text>
<text x="93.2" y="201.6">PB12</text>
<text x="142.6" y="198.1">R9</text>
<text x="143.5" y="203.7">+3V3</text>
<text x="154.9" y="199.1">+3V3</text>
<text x="167.9" y="200.4">VDD</text>
<text x="93.2" y="204.2">PB13</text>
<text x="93.2" y="206.7">PB14</text>
<text x="93.2" y="209.2">PB15</text>
<text x="154.9" y="206.7">GND</text>
<text x="167.9" y="205.4">GND</text>
<text x="106.4" y="212.9" transform="rotate(-90 106.4 212.9)">VSS</text>
<text x="108.9" y="212.9" transform="rotate(-90 108.9 212.9)">VSSA</text>
<text x="111" y="216.4">STM32L433CCTx</text>
<text x="20.5" y="227">WL-SFTW_3528_PLCC4</text>
<text x="30" y="224.5">D1</text>
<text x="41.3" y="231.6">R5</text>
<text x="44.8" y="231.6">180</text>
<text x="175.5" y="232.1">SCL</text>
<text x="212.7" y="232.1">WP</text>
<text x="17.7" y="234.9">+5V</text>
<text x="41.1" y="236.7">R6</text>
<text x="44.3" y="236.7">300</text>
<text x="160.3" y="238.5">GND</text>
<text x="175.5" y="234.6">VSS</text>
<text x="211.8" y="234.6">VCC</text>
<text x="211.9" y="237.2">SDA</text>
<text x="234.2" y="234.4">+3V3</text>
<text x="41.3" y="241.8">R7</text>
<text x="44.5" y="241.8">180</text>
<text x="187.2" y="253.7">+5V</text>
<text x="191.4" y="262.6">U7</text>
<text x="191.4" y="265.1">MCP2562-E-SN</text>
<text x="222.5" y="268.9">1</text>
<text x="167.6" y="274.8">+3V3</text>
<text x="180.1" y="270.2">TXD</text>
<text x="180.1" y="272.7">RXD</text>
<text x="190.2" y="271.6" transform="rotate(-90 190.2 271.6)">VDD</text>
<text x="193.1" y="272.7">CANH</text>
<text x="180.1" y="277.8">Vio</text>
<text x="180.1" y="280.4">STBY</text>
<text x="190.2" y="281" transform="rotate(-90 190.2 281)">VSS</text>
<text x="193.4" y="277.8">CANL</text>
<text x="246" y="276.6">3</text>
<text x="260.3" y="277.8">GND</text>
<text x="165.1" y="282.9">R8</text>
<text x="165.1" y="285.4">10k</text>
<text x="222.5" y="284.2">2</text>
<text x="160.5" y="294.3">GND</text>
<text x="187.2" y="294.3">GND</text>
<text x="255.3" y="304.5">J3</text>
<text x="232.4" y="307">GND</text>
<text x="234.8" y="317.2">+3V3</text>
<text x="245.6" y="319.7">GND</text>
<text x="260" y="332.8" transform="rotate(-90 260 332.8)">IEC61076-2_M8_A-coding_01x04_Receptacle_Shielded</text>
</g>
<g font-size="1.3" fill="#a90000">
<text x="141.5" y="24">3</text>
<text x="159.3" y="24">2</text>
<text x="203.7" y="24">1</text>
<text x="216.4" y="24">5</text>
<text x="141.5" y="26.5">4</text>
<text x="203.7" y="26.5">3</text>
<text x="37.4" y="35.4">2</text>
<text x="37.4" y="30.3">3</text>
<text x="55.1" y="35.4">1</text>
<text x="55.1" y="30.3">5</text>
<text x="55.1" y="32.9">6</text>
<text x="141.5" y="31.6">5</text>
<text x="159.3" y="34.2">8</text>
<text x="210.7" y="33.8" transform="rotate(-90 210.7 33.8)">2</text>
<text x="46.9" y="40.1" transform="rotate(-90 46.9 40.1)">4</text>
<text x="151" y="38.8" transform="rotate(-90 151 38.8)">1</text>
<text x="217" y="59.8" transform="rotate(-90 217 59.8)">5</text>
<text x="39.4" y="63.4">A4</text>
<text x="133.2" y="65.5" transform="rotate(-90 133.2 65.5)">6</text>
<text x="135.8" y="65.5" transform="rotate(-90 135.8 65.5)">5</text>
<text x="138.3" y="65.5" transform="rotate(-90 138.3 65.5)">4</text>
<text x="212.6" y="62.1">1</text>
<text x="225.3" y="64.6">4</text>
<text x="39.3" y="71">B5</text>
<text x="39.4" y="68.4">A5</text>
<text x="212.6" y="67.2">3</text>
<text x="217" y="71.2" transform="rotate(-90 217 71.2)">2</text>
<text x="39.4" y="76.1">A7</text>
<text x="39.3" y="83.7">B6</text>
<text x="39.3" y="78.6">B7</text>
<text x="39.4" y="81.1">A6</text>
<text x="175.2" y="91.3">1</text>
<text x="175.2" y="93.8">2</text>
<text x="212.6" y="93.8">1</text>
<text x="217" y="91.5" transform="rotate(-90 217 91.5)">5</text>
<text x="20.2" y="100.5" transform="rotate(-90 20.2 100.5)">SH</text>
<text x="27.8" y="100.3" transform="rotate(-90 27.8 100.3)">A1</text>
<text x="175.2" y="96.4">3</text>
<text x="212.6" y="98.9">3</text>
<text x="225.3" y="96.4">4</text>
<text x="76.1" y="104.9" transform="rotate(-90 76.1 104.9)">2</text>
<text x="217" y="103" transform="rotate(-90 217 103)">2</text>
<text x="133.2" y="108.7" transform="rotate(-90 133.2 108.7)">1</text>
<text x="135.8" y="108.7" transform="rotate(-90 135.8 108.7)">2</text>
<text x="138.3" y="108.7" transform="rotate(-90 138.3 108.7)">3</text>
<text x="211.4" y="129.4">1</text>
<text x="215.8" y="127.1" transform="rotate(-90 215.8 127.1)">5</text>
<text x="224.1" y="131.9">4</text>
<text x="76.1" y="137.9" transform="rotate(-90 76.1 137.9)">1</text>
<text x="211.4" y="134.5">3</text>
<text x="100.2" y="139.2" transform="rotate(-90 100.2 139.2)">1</text>
<text x="102.7" y="139.8" transform="rotate(-90 102.7 139.8)">24</text>
<text x="105.3" y="139.8" transform="rotate(-90 105.3 139.8)">48</text>
<text x="107.8" y="139.2" transform="rotate(-90 107.8 139.2)">9</text>
<text x="110.4" y="139.8" transform="rotate(-90 110.4 139.8)">36</text>
<text x="215.8" y="138.5" transform="rotate(-90 215.8 138.5)">2</text>
<text x="90.7" y="144.6">7</text>
<text x="90.7" y="149.7">5</text>
<text x="118" y="144.6">10</text>
<text x="118" y="147.2">11</text>
<text x="118" y="149.7">12</text>
<text x="90.1" y="154.8">44</text>
<text x="90.7" y="152.3">6</text>
<text x="118" y="152.3">13</text>
<text x="118" y="154.8">14</text>
<text x="90.7" y="159.9">2</text>
<text x="118" y="157.3">15</text>
<text x="118" y="159.9">16</text>
<text x="90.7" y="162.4">3</text>
<text x="90.7" y="165">4</text>
<text x="118" y="162.4">17</text>
<text x="118" y="165">29</text>
<text x="118" y="167.5">30SCL</text>
<text x="118" y="167.5">30</text>
<text x="90.1" y="170">18</text>
<text x="90.1" y="172.6">19</text>
<text x="118" y="170">31SDA</text>
<text x="118" y="172.6">32USB_DM</text>
<text x="118" y="170">31</text>
<text x="118" y="172.6">32</text>
<text x="163.1" y="171.3">6</text>
<text x="163.1" y="168.8">8</text>
<text x="163.1" y="173.9">9</text>
<text x="90.1" y="175.1">20</text>
<text x="90.1" y="177.7">39</text>
<text x="118" y="175.1">33USB_DP</text>
<text x="118" y="177.7">34SWDIO</text>
<text x="118" y="175.1">33</text>
<text x="118" y="177.7">34</text>
<text x="163.1" y="178.9">7</text>
<text x="90.1" y="180.2">40</text>
<text x="90.1" y="182.7">41</text>
<text x="90.1" y="185.3">42</text>
<text x="118" y="180.2">37SWCLK</text>
<text x="118" y="182.7">38WP</text>
<text x="118" y="180.2">37</text>
<text x="118" y="182.7">38</text>
<text x="163.1" y="184">2</text>
<text x="90.1" y="187.8">43</text>
<text x="90.1" y="190.4">45</text>
<text x="163.1" y="186.6">3</text>
<text x="163.1" y="191.6">4</text>
<text x="163.1" y="189.1">5</text>
<text x="90.1" y="195.4">21</text>
<text x="90.1" y="198">22</text>
<text x="90.1" y="192.9">46</text>
<text x="90.1" y="200.5">25</text>
<text x="90.1" y="203.1">26</text>
<text x="163.1" y="199.3">1</text>
<text x="90.1" y="205.6">27</text>
<text x="90.1" y="208.1">28</text>
<text x="162.5" y="204.3">10</text>
<text x="105.3" y="216" transform="rotate(-90 105.3 216)">23</text>
<text x="107.8" y="215.4" transform="rotate(-90 107.8 215.4)">8</text>
<text x="170.7" y="231">1</text>
<text x="170.7" y="233.5">2</text>
<text x="219" y="233.5">4</text>
<text x="219" y="231">5</text>
<text x="219" y="236.1">3</text>
<text x="189.1" y="266.2" transform="rotate(-90 189.1 266.2)">3</text>
<text x="217.7" y="267.8">1</text>
<text x="199.9" y="271.6">7</text>
<text x="250.7" y="275.5">3</text>
<text x="177.1" y="276.7">5</text>
<text x="177.1" y="279.3">8</text>
<text x="199.9" y="276.7">6</text>
<text x="189.1" y="283.9" transform="rotate(-90 189.1 283.9)">2</text>
<text x="217.7" y="283.1">2</text>
<text x="238" y="299.6">1</text>
<text x="238" y="302.1">2</text>
<text x="238" y="304.7">4</text>
<text x="238" y="307.2">3</text>
<text x="247.5" y="314.5" transform="rotate(-90 247.5 314.5)">SH</text>
</g>
<g font-size="1.3" fill="#0f0f0f">
<text x="133.7" y="34.2">USB_5V 6</text>
<text x="47" y="63.4">USB_5V</text>
<text x="130.3" y="60.8">D-</text>
<text x="138.4" y="60.8">USB_DM</text>
<text x="47" y="76.1">D-</text>
<text x="260.3" y="73.5">ADC_1</text>
<text x="47" y="81.2">D+</text>
<text x="260.3" y="105.3">ADC_2</text>
<text x="130.3" y="111.6">D+</text>
<text x="138.4" y="111.6">USB_DP</text>
<text x="259.1" y="140.8">ADC_3</text>
<text x="83.2" y="149.7">OSC_IN 5</text>
<text x="85.1" y="144.6">NRST</text>
<text x="29.5" y="152.3">OSC_OUT</text>
<text x="41.3" y="152.3">OSC_IN</text>
<text x="81.5" y="152.3">OSC_OUT 6</text>
<text x="84.1" y="170.1">ADC_118</text>
<text x="84.1" y="172.6">ADC_219</text>
<text x="80.2" y="177.7">TRACESWO39</text>
<text x="84.1" y="175.1">ADC_320</text>
<text x="57.1" y="185.3">SWDIO</text>
<text x="57.1" y="190.4">TRACESWO</text>
<text x="57.1" y="187.8">SWCLK</text>
<text x="86.2" y="190.4">RXD45</text>
<text x="141" y="191.6">SDA</text>
<text x="141" y="189.1">SCL</text>
<text x="57.1" y="195.5">NRST</text>
<text x="86.5" y="192.9">TXD46</text>
<text x="83.9" y="203.1">RGB_G26</text>
<text x="85.4" y="200.5">STBY25</text>
<text x="83.9" y="208.2">RGB_B28</text>
<text x="83.9" y="205.6">RGB_R27</text>
<text x="49.5" y="232.3">RGB_G</text>
<text x="163.9" y="231">SCL</text>
<text x="223.5" y="231">WP</text>
<text x="49.5" y="237.4">RGB_R</text>
<text x="223.5" y="236.1">SDA</text>
<text x="49.5" y="242.4">RGB_B</text>
<text x="172.9" y="269.1">TXD 1</text>
<text x="172.5" y="271.7">RXD 4</text>
<text x="150.2" y="279.3">STBY</text>
<text x="226" y="299.6">CANH</text>
<text x="226" y="302.1">CANL</text>
</g>
<g font-size="1" fill="#a90000">
<text x="68" y="23.9">1</text>
<text x="80.7" y="23.9">2</text>
<text x="38.8" y="147.1">1</text>
<text x="46.4" y="147.1">3</text>
<text x="33.2" y="185.2">01</text>
<text x="53.5" y="185.2">02</text>
<text x="33.2" y="187.8">03</text>
<text x="33.2" y="190.3">05</text>
<text x="53.5" y="187.8">04</text>
<text x="53.5" y="190.3">06</text>
<text x="33.2" y="195.4">09</text>
<text x="53.5" y="192.9">08</text>
<text x="53.5" y="195.4">10</text>
<text x="35" y="232.2">4</text>
<text x="27.4" y="237.3">1</text>
<text x="35" y="237.3">3</text>
<text x="35" y="242.4">2</text>
</g>
<g font-size="1" fill="#006464">
<text x="37.8" y="186.2">01</text>
<text x="37.8" y="188.7">03</text>
<text x="37.8" y="191.3">05</text>
<text x="48.9" y="186.2">02</text>
<text x="48.9" y="188.7">04</text>
<text x="48.9" y="191.3">06</text>
<text x="37.8" y="196.3">09</text>
<text x="48.9" y="193.8">08</text>
<text x="48.9" y="196.3">10</text>
</g>
</svg>
